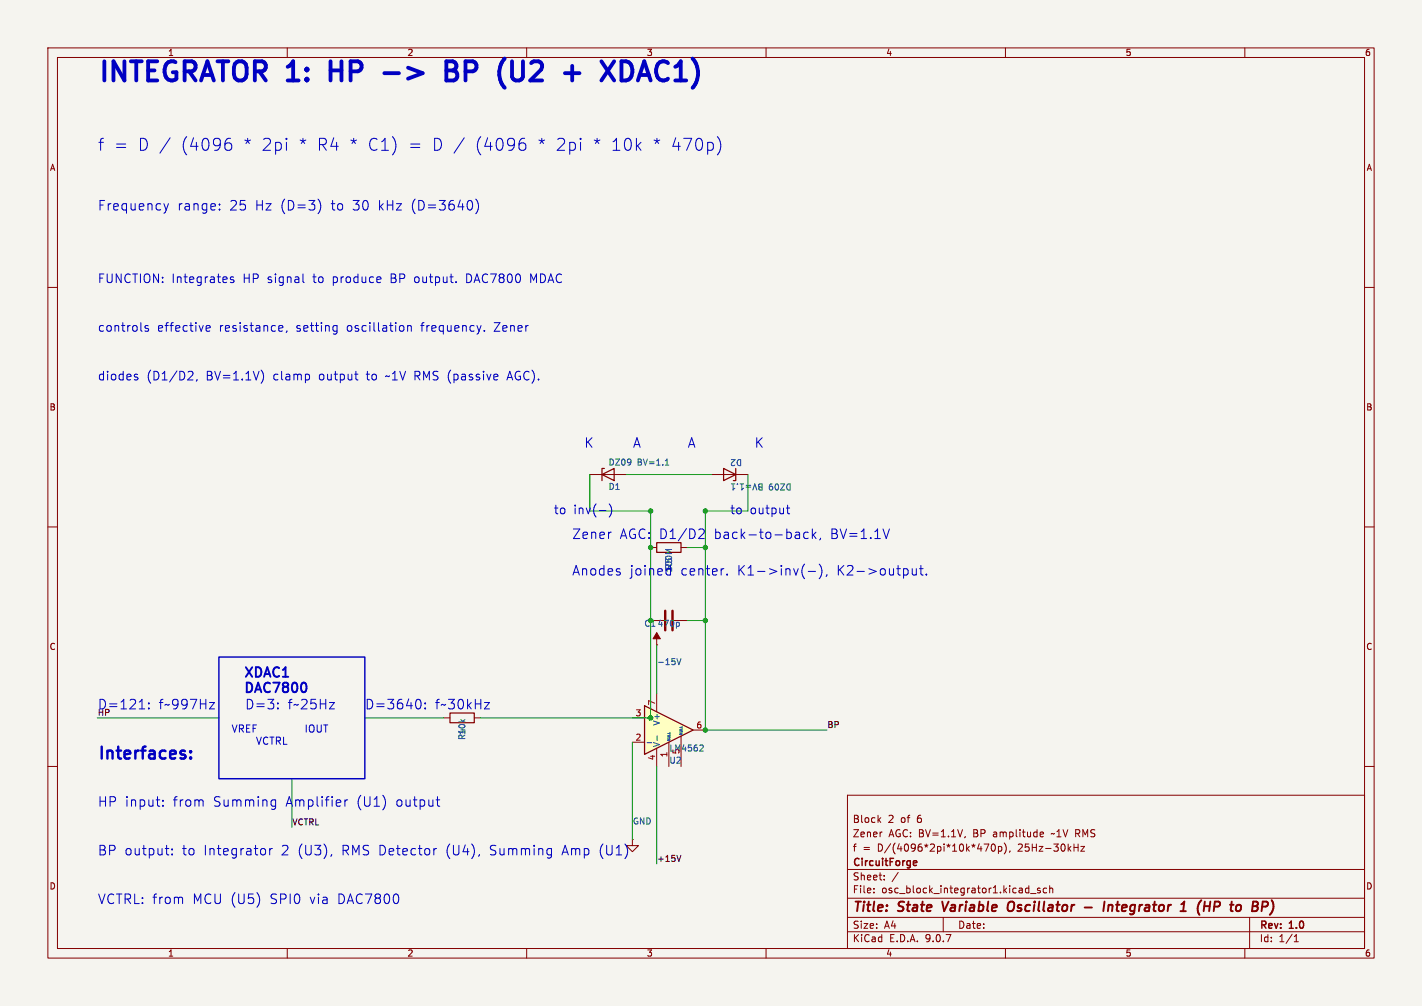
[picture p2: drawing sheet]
<svg xmlns="http://www.w3.org/2000/svg" width="297mm" height="210mm" viewBox="0 0 297 210" stroke-linecap="round" stroke-linejoin="round" font-family="sans-serif">
<path d="M0 0h297v210h-297z" fill="#f5f4ef" stroke="#f5f4ef" stroke-width=".21"/>
<g fill="none" stroke="#840000" stroke-width=".21">
<path d="M10 10h277v190h-277zM12 12h273v186h-273zM60 10v2M110 10v2M160 10v2M210 10v2M260 10v2M10 60h2M285 60h2M123.2 99.1h7.6M10 110h2M135.9 114.3h1.3"/>
<path d="M142.2 114.3h1.3M285 110h2M135.9 129.5h2.8M140.7 129.5h2.8M92.7 149.9h1.3M99.1 149.9h1.2M10 160h2M132.1 175.3v1.2h1.2l-1.2 1.3-1.3-1.3h1.3M132.1 175.3h.1M177 166h108v32h-108zM183.5 171.1l.5 .6M184 170.7l-.6 .6"/>
<path d="M184.1 173.7h.1M201.6 174.6l-.1 .3M205.5 176.2h1l-.6 1.5M207.2 176.3l.2-.1a.8 .8 0 0 1 .5 .7 .8 .8 0 0 1-.5 .8l-.2-.1-.2-.5zM208.5 176.8l.5-.1 .2 .3-.1 .6h-.6M208.5 176.7v1.5M209.8 176.1a1.74 1.74 0 0 1-.1 2.2M211 177.6l-.2 .3M217.3 173.8l.4-.1 .3 .4-.8 .1M217.3 174.6h.6M224.3 176.9h.9M225.2 176.2v1.5"/>
<path d="M225.7 176.7h.8l-.8 1h.8M285 160h2M60 198v2M110 198v2M160 198v2M177 194.5h108M177 191.5h108M177 187.5h108M177 181.5h108M182.5 186.3v.1M182.5 185.5v.1M184.7 183.6v.1"/>
<path d="M184.7 182.8v.1M187.6 182.1l-1.3 2M197 191.5v3M210 198v2M215.2 186.5h1.2M217.2 185.5l-.3-.1-.2 .2v.2l.5 .2v.3h-.5M218.6 185.5l-.4-.1-.3 .3 .1 .6h.6M219.2 185.5l.3-.1 .3 .1 .1 .9M219.2 184.9v1.5M260 198v2M261 191.5v6.5M270.3 196.6h.9"/>
<path d="M270.3 195.5l.4-.4v1.5"/>
</g>
<g fill="none" stroke="#840000" stroke-width=".4">
<path d="M196.8 188.2l.4 2M211.5 188.2a.77 .77 0 0 0-1 .7l-.1 .6 .2 .6a.71 .71 0 0 0 1-.2M226.5 189.4h1.6M230.7 188.2l-.3 2M231.5 189.1l.3-.2 .5 .1v1.2M231.6 188.9l-.2 1.3M250.3 188.8l-.2 .8 .1 .8M250.9 187.9l-.1 .1M253.6 189.3h.8M254.5 188.2h-.8l-.2 2M261.6 189.2h.7M262.4 188.2h-.7l-.2 2h.8"/>
<path d="M265.6 187.9l.2 .4"/>
</g>
<path d="M191 179.7l.4 .1 .1 .2-.7 .2M191.4 180.6l-.4 .1" fill="none" stroke="#840000" stroke-width=".3"/>
<path d="M125.7 99.1l2.6-1.3v2.5zM126.2 97.8h-.5v2.5M137.2 113.3h5v2h-5zM94 148.8h5.1v2.1h-5.1z" fill="none" stroke="#840000" stroke-width=".25"/>
<path d="M138.9 127.5v4.1M140.5 127.5v4.1" fill="none" stroke="#840000" stroke-width=".51"/>
<path d="M139 97.1h.7M139.1 96.1l.2-.3v1.3M141.6 129.9l.3 .2v.4l-.3 .3" fill="none" stroke="#006464" stroke-width=".21"/>
<path d="M134.6 147.3l10.2 5.1-10.2 5.1z" fill="#ffffc2"/>
<path d="M151.1 97.8l2.6 1.3-2.6 1.2zM153.7 97.8v2.5h-.5M134.6 147.3l10.2 5.1-10.2 5.1z" fill="none" stroke="#840000" stroke-width=".25"/>
<path d="M148.6 99.1h7.6M137.2 134.6h.1M137.2 132.1v2.5M132.1 149.9h2.5M132.1 154.9h2.5M137.2 144.8v3.8M137.2 156.2v3.8M139.7 154.9v5.1M142.2 153.7v6.3M144.8 152.4h2.5" fill="none" stroke="#840000" stroke-width=".21"/>
<g fill="none" stroke="#006464" stroke-width=".21">
<path d="M152.8 101h.7M153.1 101v1.3l.3-.3M141.4 137.5l.4 1.3 .4-1.3M135.1 155h1M137.3 153.6v1M139.4 154.3h.5l-.5 .3h.5M139.4 154.1h.4M139.4 153.8h.4M139.4 153.5h.5M139.4 153.1h.5M142 153h.5l-.5 .3h.5M142 152.8h.4"/>
<path d="M142 152.5h.4M142 152.3h.5M142 151.8h.5M146.3 155.5l.5 .1 .1 .3-.8 .9h.8"/>
</g>
<path d="M137.2 132.1l.7 1.3h-1.5z" fill="#840000" stroke="#840000" stroke-width=".21"/>
<path d="M142.2 178.6l-.4 1.2" fill="none" stroke="#0f0f0f" stroke-width=".21"/>
<path d="M123.2 99.1v7.6h12.7v43.2h-35.6M130.8 99.1h17.8M156.2 99.1v7.6h-8.9v45.7h25.4M135.9 114.3h.1M143.5 114.3h3.8M137.2 134.6v10.2M143.5 129.5h3.8M20.3 149.9h25.4M76.2 149.9h16.5M132.1 154.9v20.4M61 162.6v10.1M137.2 160v20.3" fill="none" stroke="#009600" stroke-width=".21"/>
<g fill="none" stroke="#0000c2" stroke-width=".21">
<path d="M35.5 28.8l-2.1 3.2M47.2 29.9l.7-.1 .5 .5v.6l-.2 .4-.3 .1-.7-.1M48.2 28.9h-.5l-.4 .2M59.8 28.9l.1 .1-.1 .1M97 28.8l-2.2 3.2M108.4 30.3l.5-.5 .7 .1 .2 .4v.6l-.5 .5-.7-.1-.2-.4M109.6 28.9a.99 .99 0 0 0-1.2 1M121.3 28.9v.2M121.3 29.7v1.7M121.3 28.9l-.2 .1 .2 .1M121.3 28.9l.1 .1-.1 .1M133.2 30.4l.7 1"/>
<path d="M133.9 29.7l-1 1M149.8 28.5a2.87 2.87 0 0 1 0 3.8M34.2 42.5l.5 1.3M34.7 43.8l-.3 .6M35.2 42.5l-.5 1.3M45.8 43.7v.1M45.8 42.6v.2M48.8 57.9l-.4-.1-.3 .3 .1 .2 .6 .2v.4h-.7M63.3 57.2v1.5l.2 .3M66.4 41.6a2.29 2.29 0 0 1 0 3M79.3 57.8l.3 .4-.9 .2M79.5 58.9l-.2 .1"/>
<path d="M95.2 58.8v.2M98.4 41.9l.1 .1a1.55 1.55 0 0 1-.1 1.8M99.4 41.6a2.29 2.29 0 0 1 0 3M28.3 78.7l.4 .1 .1 .3-.2 .2h-.4M28.3 78.1l.4 .1M31 68h-.5l-.2 .2 .1 .3 .6 .1v.5h-.7M39.5 77.5l.6 .1 .2 .4-1.1 1.3h1.1M41.2 79.2l-.2 .4M43 68.6l.9-.2-.1-.4h-.5l-.3 .2 .1 .9h.7M54.5 77.3a2.06 2.06 0 0 1 0 2.7M58.5 68h.5l.1 .4-.9 .2M59 69.1l-.5 .1"/>
<path d="M59.9 69.1l-.1 .3M64.5 78.2l.1 .3v.5l-.1 .2M69.9 68h.5M70.4 69.1l-.5 .1M70.4 68v1.4l-.2 .3-.4 .1M74.1 78.1h.7M74.4 79.2l.4 .1M84.2 68l.2 .3v.5l-.2 .3M85.1 68.1l.3-.1h.4l.1 1.2M85.1 68v1.2M100.5 68l-.5 1.2M101.2 69v.2"/>
<path d="M103.9 78.2l.1 .3-.9 .2M125.2 106.6h1.4M127.2 105.2a2.06 2.06 0 0 1 0 2.7M127.5 111.1h.2M140.1 118v2M140.1 120h-.6M146.2 110.4l.7 .1a.54 .54 0 0 1 .1 .8l-1.1 1.1h1.2M151.9 119.9v.1M164.2 106.1h.7M164.5 105.5v1.5l.4 .3M166.3 111.1h.4l.3 .3v1M167 112.3l-.7 .1"/>
<path d="M167 111.6l-.7 .1M168.1 117.8l-.4 .5M168.8 119.3h1.5M168.8 111.2l-.6-.1-.3 .4v.5l.2 .3h.7M169.7 110.4v2M169.9 111.7l.5 .7M170.4 111.1l-.7 .8M171.1 117.8a2.29 2.29 0 0 1 0 3M171.4 112.3l-.2 .4M172.7 120l-.2 .3M185.8 110.4l-.7 2M190.5 118.7l.1 1.3a.54 .54 0 0 0 .8-.1"/>
<path d="M191.4 118.7v1.3M192.1 118.7h.7M192.3 118v1.8l.1 .2h.4M193.5 119.9v.1M167.7 120.2l.4 .6M29.1 148h1.1M31.1 147.8v.2M31.1 146.7v.2M43.8 146.7h1l-1 1.3h1M58 147.8v.2M58 146.7v.2M88.8 147.8v.2"/>
<path d="M88.8 146.7v.2M34 168.1v.2M34 167.1v.2M34.5 177.1h.8M35.1 178.5h.2M35.9 178.3v.2M35.9 177.2v.2M55.4 177.3v1M56.3 177.1v1.4M56.9 177.1l-.4 .1-.2 .3M57 167l.6 .1M57.6 167v1.6a.54 .54 0 0 1-.7 .4"/>
<path d="M57.6 168.2l-.6 .1M69.3 178.4l-.2 .4M72 167v1.3M72.6 167l-.4 .1-.2 .3M91.1 167h.7M91.2 177.1l-.4 .1-.2 .3M91.4 168l.1 .2 .3 .1M115 177.1l.2 .1M115.2 177.1v1.7l-.2 .2M115.2 178.4l-.2 .1M38 187.4l.1 1.2"/>
</g>
<path d="M39.8 158.1l.1 .1-.1 .2M39.8 158.1l-.1 .1 .1 .2M39.8 156.8v.3M39.8 158.1v.3M39.8 156.8l.1 .1-.1 .2M39.8 156.8l-.1 .1 .1 .2" fill="none" stroke="#0000c2" stroke-width=".5"/>
<path d="M63.8 142.7a1.68 1.68 0 0 1 0 1.6" fill="none" stroke="#0000c2" stroke-width=".4"/>
<path d="M69 12.8v4M69 14.7h2.3M80.3 15.3h3M93.2 14.7h1.4M93.2 12.8h1.4a.97 .97 0 0 1 .7 1 .97 .97 0 0 1-.7 .9 1.06 1.06 0 0 1 1 1 1.06 1.06 0 0 1-.8 1.1h-1.6zM105.4 12.2l-.2 .2M109.2 16l-.2 .4-.5 .4h-.8l-.4-.2M125.6 12.8l2.7 4M128.3 12.8l-2.7 4M129.8 16.8v-4h1a2.18 2.18 0 0 1 .9 3.4l-.4 .4-.5 .2M133.6 15.7h1.9M134.6 12.8l-1.4 4" fill="none" stroke="#0000c2" stroke-width=".8"/>
<path d="M45.7 137.2h30.5v25.4h-30.5z" fill="none" stroke="#0000c2" stroke-width=".3"/>
<g fill="#009600" stroke="#009600" stroke-width=".21">
<circle cx="135.9" cy="129.5" r=".46"/>
<circle cx="135.9" cy="149.9" r=".46"/>
<circle cx="147.3" cy="152.4" r=".46"/>
<circle cx="147.3" cy="114.3" r=".46"/>
<circle cx="147.3" cy="129.5" r=".46"/>
<circle cx="135.9" cy="114.3" r=".46"/>
<circle cx="135.9" cy="106.7" r=".46"/>
<circle cx="147.3" cy="106.7" r=".46"/>
</g>
<g font-size="5.6" fill="#0000c2">
<text x="20.3" y="18.2">INTEGRATOR 1:</text>
<text x="70.8" y="18.2">HP</text>
<text x="83.6" y="18.2">-&gt;</text>
<text x="98.1" y="18.2">BP</text>
<text x="110.8" y="18.2">(U2</text>
<text x="126.1" y="18.2">+</text>
<text x="135.7" y="18.2">XDAC1)</text>
</g>
<g font-size="3.5" fill="#0000c2">
<text x="20.3" y="31.7">f =</text>
<text x="28.6" y="31.7">D /</text>
<text x="37.4" y="31.7">(4096</text>
<text x="50.5" y="31.7">* 2pi</text>
<text x="61.9" y="31.7">* R4 * C1)</text>
<text x="84.6" y="31.7">=</text>
<text x="89.6" y="31.7">D /</text>
<text x="98.4" y="31.7">(4096</text>
<text x="111.5" y="31.7">* 2pi</text>
<text x="122.9" y="31.7">* 10k</text>
<text x="135.3" y="31.7">* 470p)</text>
<text x="20.3" y="159.2">Interfaces:</text>
</g>
<g font-size="2.8" fill="#0000c2">
<text x="20.3" y="44.2">Frequency</text>
<text x="36.9" y="44.2">range:</text>
<text x="47.9" y="44.2">25</text>
<text x="53.3" y="44.2">Hz (D=3)</text>
<text x="69.2" y="44.2">to</text>
<text x="73.7" y="44.2">30</text>
<text x="79.1" y="44.2">kHz</text>
<text x="86" y="44.2">(D=3640)</text>
<text x="121.9" y="93.7">K</text>
<text x="132.1" y="93.7">A</text>
<text x="143.5" y="93.7">A</text>
<text x="157.5" y="93.7">K</text>
<text x="119.4" y="112.7">Zener</text>
<text x="129.3" y="112.7">AGC:</text>
<text x="137.6" y="112.7">D1/D2</text>
<text x="149.1" y="112.7">back-to-back,</text>
<text x="173.4" y="112.7">BV=1.1V</text>
<text x="119.4" y="120.4">Anodes</text>
<text x="131.4" y="120.4">joined</text>
<text x="142.1" y="120.4">center.</text>
<text x="153.9" y="120.4">K1-&gt;inv(-),</text>
<text x="174.8" y="120.4">K2-&gt;output.</text>
<text x="50.8" y="142">XDAC1</text>
<text x="20.3" y="148.3">D=121:</text>
<text x="33" y="148.3">f~997Hz</text>
<text x="50.8" y="145.2">DAC7800</text>
<text x="51.4" y="148.3">D=3:</text>
<text x="60.3" y="148.3">f~25Hz</text>
<text x="76.7" y="148.3">D=3640:</text>
<text x="91.3" y="148.3">f~30kHz</text>
<text x="20.3" y="168.6">HP input:</text>
<text x="36.1" y="168.6">from</text>
<text x="44.5" y="168.6">Summing</text>
<text x="59.7" y="168.6">Amplifier</text>
<text x="74.5" y="168.6">(U1)</text>
<text x="82.8" y="168.6">output</text>
<text x="20.3" y="178.8">BP output:</text>
<text x="38" y="178.8">to</text>
<text x="42.5" y="178.8">Integrator</text>
<text x="58.7" y="178.8">2 (U3),</text>
<text x="71.4" y="178.8">RMS Detector</text>
<text x="93.3" y="178.8">(U4),</text>
<text x="102.5" y="178.8">Summing</text>
<text x="117.7" y="178.8">Amp</text>
<text x="125.4" y="178.8">(U1)</text>
<text x="20.3" y="188.9">VCTRL: from</text>
<text x="40.1" y="188.9">MCU (U5)</text>
<text x="56.4" y="188.9">SPI0</text>
<text x="64.7" y="188.9">via</text>
<text x="70.6" y="188.9">DAC7800</text>
</g>
<g font-size="2.8" fill="#840000">
<text x="178" y="190.9">Title:</text>
<text x="187.7" y="190.9">State</text>
<text x="197.7" y="190.9">Variable</text>
<text x="212.1" y="190.9">Oscillator</text>
<text x="233.7" y="190.9">Integrator</text>
<text x="250.7" y="190.9">1</text>
<text x="254.9" y="190.9">(HP</text>
<text x="262.7" y="190.9">to</text>
</g>
<g font-size="2.5" fill="#0000c2">
<text x="20.3" y="59.3">FUNCTION:</text>
<text x="35.8" y="59.3">Integrates</text>
<text x="50.7" y="59.3">HP signal</text>
<text x="65.5" y="59.3">to</text>
<text x="69.6" y="59.3">produce</text>
<text x="81.8" y="59.3">BP output.</text>
<text x="97.7" y="59.3">DAC7800</text>
<text x="111.2" y="59.3">MDAC</text>
<text x="20.3" y="69.5">controls</text>
<text x="32.8" y="69.5">effective</text>
<text x="45.7" y="69.5">resistance,</text>
<text x="61.8" y="69.5">setting</text>
<text x="72.5" y="69.5">oscillation</text>
<text x="88.1" y="69.5">frequency.</text>
<text x="103.4" y="69.5">Zener</text>
<text x="20.3" y="79.6">diodes</text>
<text x="30.5" y="79.6">(D1/D2,</text>
<text x="43" y="79.6">BV=1.1V)</text>
<text x="57" y="79.6">clamp</text>
<text x="66.7" y="79.6">output</text>
<text x="76.7" y="79.6">to</text>
<text x="80.8" y="79.6">~1V RMS (passive</text>
<text x="106.5" y="79.6">AGC).</text>
<text x="115.6" y="107.6">to</text>
<text x="119.7" y="107.6">inv(-)</text>
<text x="152.4" y="107.6">to</text>
<text x="156.5" y="107.6">output</text>
</g>
<g font-size="2.1" fill="#0000c2">
<text x="48.3" y="153.1">VREF</text>
<text x="53.3" y="155.7">VCTRL</text>
<text x="63.5" y="153.1">IOUT</text>
</g>
<g font-size="2.1" fill="#840000">
<text x="178" y="172">Block</text>
<text x="185.4" y="172">2</text>
<text x="188.2" y="172">of</text>
<text x="191.7" y="172">6</text>
<text x="178" y="178">f</text>
<text x="178" y="175">Zener</text>
<text x="180.2" y="178">=</text>
<text x="183.3" y="178">D/(4096*2pi*10k*470p),</text>
<text x="185.6" y="175">AGC: BV=1.1V,</text>
<text x="203.4" y="175">BP</text>
<text x="207.7" y="175">amplitude</text>
<text x="212.8" y="178">25Hz-30kHz</text>
<text x="220.1" y="175">~1V RMS</text>
<text x="178" y="184">Sheet:</text>
<text x="178" y="181.2">CircuitForge</text>
<text x="178" y="186.7">File:</text>
<text x="184.1" y="186.7">osc_block_integrator1.kicad_sch</text>
<text x="178" y="196.9">KiCad</text>
<text x="178" y="194.1">Size:</text>
<text x="184.7" y="194.1">A4</text>
<text x="185.7" y="196.9">E.D.A.</text>
<text x="193.3" y="196.9">9.0.7</text>
<text x="200" y="194.1">Date:</text>
<text x="263" y="194.3">Rev:</text>
<text x="263" y="196.9">Id:</text>
<text x="267.1" y="196.9">1/1</text>
<text x="269.4" y="194.3">1.0</text>
</g>
<g font-size="1.8" fill="#840000">
<text x="35" y="11.9">1</text>
<text x="85" y="11.9">2</text>
<text x="135" y="11.9">3</text>
<text x="185" y="11.9">4</text>
<text x="235" y="11.9">5</text>
<text x="285" y="11.9">6</text>
<text x="10.3" y="35.9">A</text>
<text x="285.3" y="35.9">A</text>
<text x="10.3" y="85.9">B</text>
<text x="285.3" y="85.9">B</text>
<text x="10.3" y="135.9">C</text>
<text x="285.3" y="135.9">C</text>
<text x="10.3" y="185.9">D</text>
<text x="285.3" y="185.9">D</text>
<text x="35" y="199.9">1</text>
<text x="85" y="199.9">2</text>
<text x="135" y="199.9">3</text>
<text x="185" y="199.9">4</text>
<text x="235" y="199.9">5</text>
<text x="285" y="199.9">6</text>
</g>
<g font-size="1.8" fill="#006464">
<text x="155.1" y="95.7" transform="rotate(-180 155.1 95.7)">D2</text>
<text x="127" y="97.4">DZ09</text>
<text x="133.1" y="97.4">BV=1.1</text>
<text x="159.4" y="100.7" transform="rotate(-180 159.4 100.7)">BV=1.1</text>
<text x="165.4" y="100.7" transform="rotate(-180 165.4 100.7)">DZ09</text>
<text x="127" y="102.5">D1</text>
<text x="137.2" y="131">470p</text>
<text x="137.2" y="139">-15V</text>
<text x="97.4" y="154.6" transform="rotate(-90 97.4 154.6)">R4</text>
<text x="97.4" y="153.5" transform="rotate(-90 97.4 153.5)">10k</text>
<text x="134.7" y="150.7">+</text>
<text x="138" y="151.6" transform="rotate(-90 138 151.6)">V+</text>
<text x="138" y="156.1" transform="rotate(-90 138 156.1)">V-</text>
<text x="139.7" y="157.1">LM4562</text>
<text x="139.7" y="159.6">U2</text>
<text x="142" y="157.6" transform="rotate(-90 142 157.6)">5</text>
<text x="132.1" y="172.3">GND</text>
</g>
<g font-size="1.8" fill="#0000c2">
<text x="140.6" y="119.6" transform="rotate(-90 140.6 119.6)">100M</text>
<text x="140.6" y="119" transform="rotate(-90 140.6 119)">R5</text>
<text x="20.3" y="149.5">HP</text>
</g>
<text font-size="1.8" fill="#009600" x="134.5" y="131">C1</text>
<g font-size="1.8" fill="#a90000">
<text x="132.6" y="149.6">3</text>
<text x="136.9" y="147.4" transform="rotate(-90 136.9 147.4)">7</text>
<text x="132.6" y="154.7">2</text>
<text x="145.3" y="152.1">6</text>
<text x="136.9" y="158.8" transform="rotate(-90 136.9 158.8)">4</text>
<text x="139.4" y="158.2" transform="rotate(-90 139.4 158.2)">1</text>
</g>
<g font-size="1.8" fill="#0f0f0f">
<text x="172.7" y="152.1">BP</text>
<text x="61" y="172.4">VCTRL</text>
<text x="137.2" y="180">+15V</text>
</g>
<g font-size=".7" fill="#006464">
<text x="140.2" y="154.8" transform="rotate(-90 140.2 154.8)">NULL</text>
<text x="142.7" y="153.5" transform="rotate(-90 142.7 153.5)">NULL</text>
</g>
</svg>
